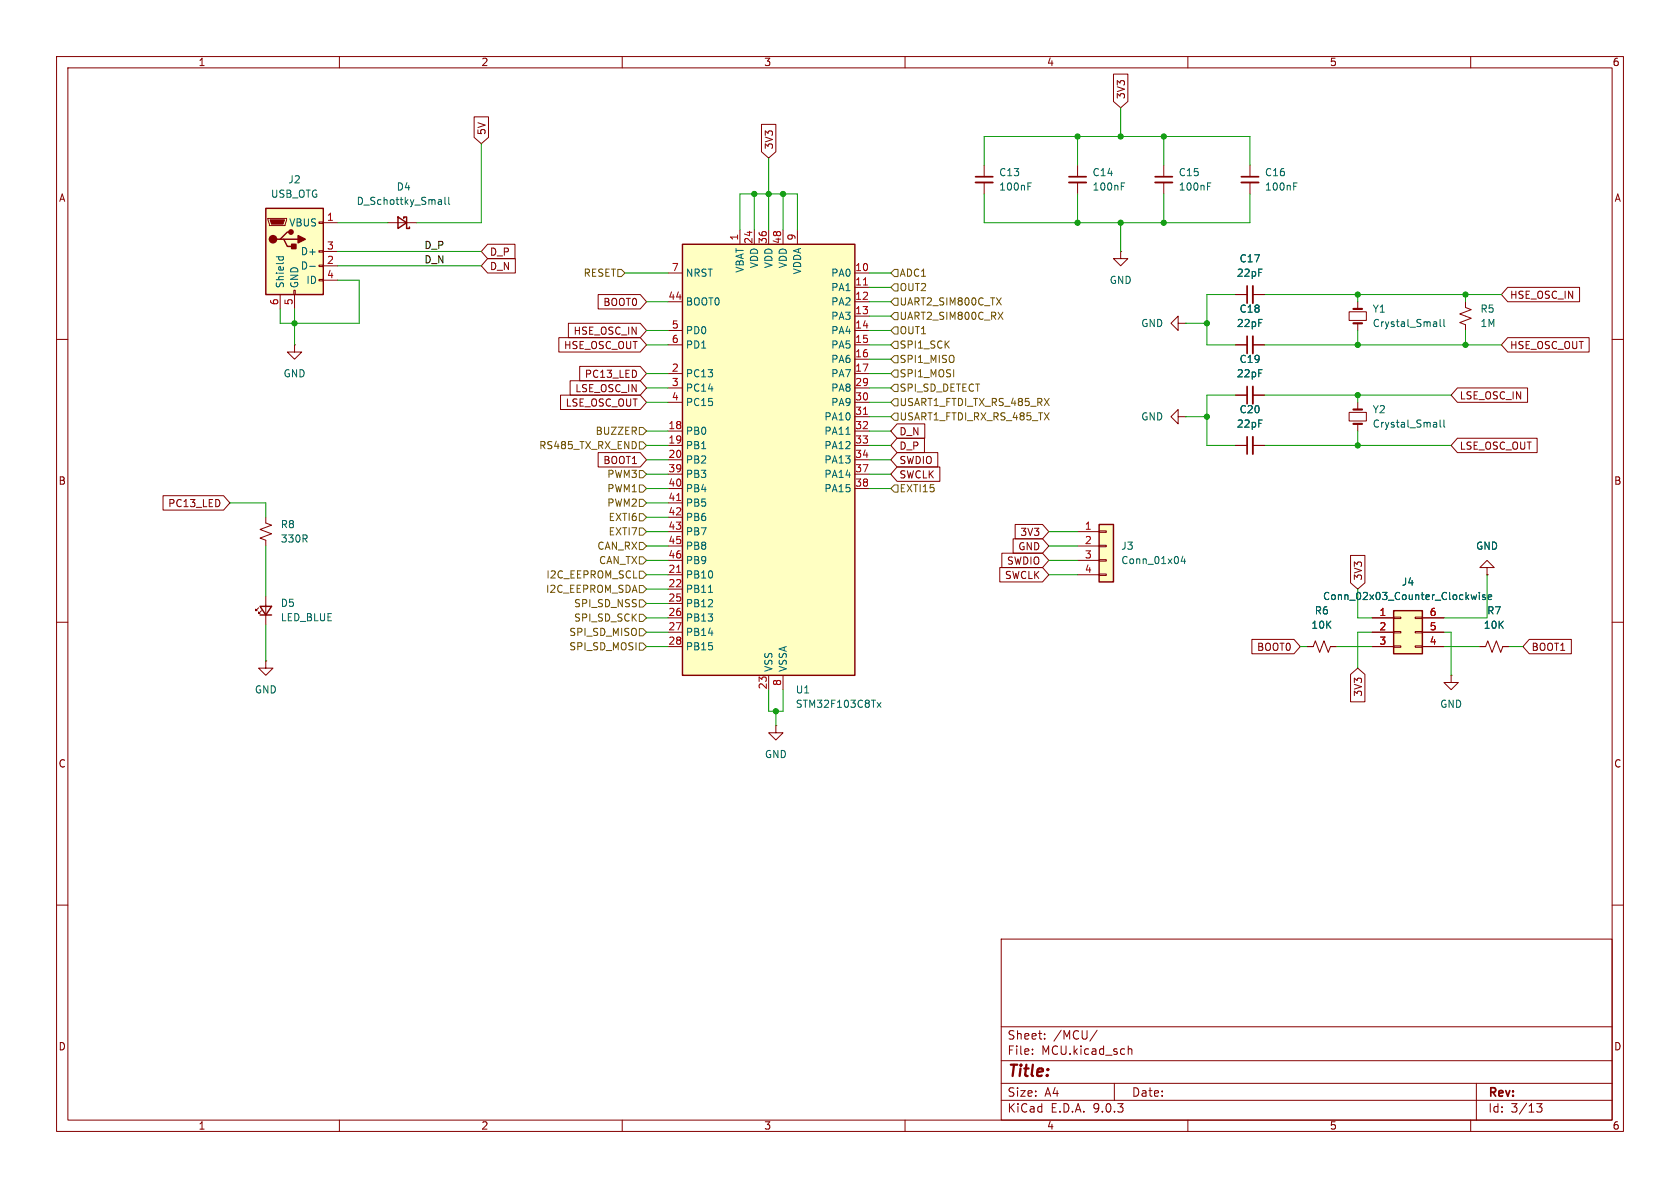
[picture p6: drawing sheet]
<svg xmlns="http://www.w3.org/2000/svg" width="297mm" height="210mm" viewBox="0 0 297 210" stroke-linecap="round" stroke-linejoin="round" font-family="sans-serif">
<g fill="none" stroke="#840000" stroke-width=".18">
<path d="M10 10h277v190h-277zM12 12h273v186h-273zM60 10v2M110 10v2M160 10v2M210 10v2M260 10v2M198.1 44.5v1.2h1.3l-1.3 1.3-1.3-1.3h1.3M198.1 44.5h.1M10 60h2M285 60h2M10 110h2"/>
<path d="M47 116.8v1.3h1.3l-1.3 1.3-1.3-1.3h1.3M47 116.8h.1M256.5 119.4v1.3h1.3l-1.3 1.2-1.2-1.2h1.2M256.5 119.4h.1M285 110h2M10 160h2M177 166h108v32h-108zM285 160h2M60 198v2M110 198v2M160 198v2M177 194.5h108"/>
<path d="M177 191.5h108M177 187.5h108M177 181.5h108M182.5 186.3v.1M182.5 185.5v.1M184.7 183.6v.1M184.7 182.8v.1M194 182.1l-1.3 2M197 191.5v3M199.5 184.9v1.5M199.5 185.5l.2-.1 .3 .1 .1 .9M210 198v2"/>
<path d="M260 198v2M261 191.5v6.5M271.7 195.1h.9l-.5 .6 .4 .1v.7l-.2 .1-.6-.1"/>
</g>
<path d="M246.4 108h5.1v7.6h-5.1z" fill="#ffffc2"/>
<path d="M46 107.2h2l-1 1.5zM46 108.7h2M246.4 108h5.1v7.6h-5.1z" fill="none" stroke="#840000" stroke-width=".25"/>
<g fill="none" stroke="#840000" stroke-width=".18">
<path d="M238.5 55.1h3.1v1.5h-3.1zM240 53.3v1.3M240 57.2v1.2M259.1 53.3v1.1l1 .3-2 .8 2 .8-2 .7 1 .4v1M52.1 61v1.2h1.2l-1.2 1.3-1.3-1.3h1.3M52.1 61h.1M218.4 69.9h2.1M221.5 69.9h2M47 91.4v1.1l1 .3-2 .8 2 .8-2 .7 1 .4v1M45.7 107.4l-.5 .6v-.3v.3h.3M46.2 108l-.5 .5v-.3v.3h.3M47 105.4v5.1"/>
<path d="M242.6 109.2h3.8M242.6 111.8h3.8M242.6 114.3h3.8M246.4 109.1h1.2v.2h-1.2zM246.4 111.6h1.2v.3h-1.2zM246.4 114.2h1.2v.2h-1.2zM250.2 109.1h1.3v.2h-1.3zM250.2 111.6h1.3v.3h-1.3zM250.2 114.2h1.3v.2h-1.3zM251.5 109.2h3.8M251.5 111.8h3.8M251.5 114.3h3.8"/>
<path d="M137.2 128.3v1.2h1.2l-1.2 1.3-1.3-1.3h1.3M137.2 128.3h.1"/>
</g>
<path d="M253.9 56.9l.1 .8M254 57.7h-.1M254 57.2h-.1M254.6 56.5v1l.2 .2M255.3 56.5v1l.1 .2M261 105.1l-.2 .9-.2-.6M261.5 104.7v.1M261.5 105.1v.9M262.6 105.2l-.3-.1-.2 .2v.2l.5 .1v.3h-.5M263.1 105.6l.6-.2-.1-.2-.3-.1-.2 .2 .1 .6h.4" fill="none" stroke="#006464" stroke-width=".18"/>
<path d="M220.5 68.3v3.1" fill="none" stroke="#840000" stroke-width=".3"/>
<path d="M221.5 68.3v3.1" fill="none" stroke="#840000" stroke-width=".33"/>
<path d="M239.3 57.2h1.5M239.3 54.6h1.5" fill="none" stroke="#840000" stroke-width=".38"/>
<path d="M47 36.8h10.1v15.3h-10.1z" fill="#ffffc2"/>
<path d="M47 36.8h10.1v15.3h-10.1zM49.5 42.3h.7l.6 1.3h1.3M50.2 42.3h2.5M51.4 41h-.6l-1.3 1.3h-.6" fill="none" stroke="#840000" stroke-width=".25"/>
<g fill="none" stroke="#840000" stroke-width=".18">
<path d="M47.4 38.6h3.3v.3l-.3 1h-2.8zM56.4 39.2h.7v.3h-.7zM57.1 39.4h2.6M174 29.2v2M174 32.3v2M190.5 29.2v2M190.5 32.3v2M49.5 52.1v2.5M51.9 51.3h.3v.8h-.3zM52.1 52.1v2.5M56.4 44.3h.7v.3h-.7zM56.4 46.9h.7v.2h-.7z"/>
<path d="M56.4 49.4h.7v.3h-.7zM57.1 44.5h2.6M57.1 47h2.6M57.1 49.5h2.6M208.3 57.2v-1.3l-1.3 1.3 1.3 1.2v-1.2h1.2M209.5 57.2h.1M218.4 52.1h2.1M221.5 52.1h2M218.4 78.7h2.1M221.5 78.7h2M238.5 72.9h3.1v1.5h-3.1zM240 71.1v1.3"/>
<path d="M240 74.9v1.3M261.6 114.3h1l.4-1 .8 2 .7-2 .8 2 .4-1h1M262.9 100.3h1.3l-1.3-1.2-1.3 1.2h1.3v1.3M262.9 101.6h.1"/>
</g>
<path d="M47.8 38.9h2.5l-.3 .7h-2z" fill="#840000" stroke="#840000" stroke-width=".18"/>
<g fill="#840000" stroke="#840000" stroke-width=".25">
<path d="M51.6 43.2h.7v.7h-.7z"/>
<path d="M52.7 41.7l1.3 .6-1.3 .6z"/>
<circle cx="48.3" cy="42.3" r=".63"/>
<circle cx="51.4" cy="41" r=".38"/>
</g>
<g fill="none" stroke="#006464" stroke-width=".18">
<path d="M181.7 32.9h.4M181.7 32.3h.6M198.2 32.9h.5M198.2 32.3h.6M48.8 45.4h1.3M49.3 45.4v.4M50 45.4l.1 .4M54.8 47.1h.9M253.9 74.7l.1 .8M254 75.4l-.1 .1M254 75h-.1M254.6 74.2v1.1l.2 .2"/>
<path d="M255.3 74.2v1.1l.1 .2"/>
</g>
<path d="M172.5 31.2h3M189 31.2h3M220.5 50.5v3.1M220.5 77.2v3.1" fill="none" stroke="#840000" stroke-width=".3"/>
<path d="M172.5 32.3h3M189 32.3h3M221.5 50.5v3.1M221.5 77.2v3.1" fill="none" stroke="#840000" stroke-width=".33"/>
<path d="M239.3 74.9h1.5M239.3 72.4h1.5" fill="none" stroke="#840000" stroke-width=".38"/>
<path d="M194.3 92.7h2.5v10.2h-2.5z" fill="#ffffc2"/>
<path d="M194.3 92.7h2.5v10.2h-2.5z" fill="none" stroke="#840000" stroke-width=".25"/>
<path d="M218.4 61h2.1M221.5 61h2M190.5 94h3.8M190.5 96.5h3.8M190.5 99.1h3.8M194.3 93.9h1.3v.2h-1.3zM194.3 96.4h1.3v.2h-1.3zM194.3 98.9h1.3v.3h-1.3zM190.5 101.6h3.8M194.3 101.5h1.3v.2h-1.3zM231.1 114.3h1.1l.3-1 .8 2 .8-2 .7 2 .4-1h1" fill="none" stroke="#840000" stroke-width=".18"/>
<path d="M209.1 98.3l-.3 .9h.8M209.4 98.8v.8" fill="none" stroke="#006464" stroke-width=".18"/>
<path d="M220.5 59.4v3.1" fill="none" stroke="#840000" stroke-width=".3"/>
<path d="M221.5 59.4v3.1" fill="none" stroke="#840000" stroke-width=".33"/>
<path d="M120.6 43.2h30.5v76.2h-30.5z" fill="#ffffc2"/>
<path d="M70.4 38.4l1.5 1-1.5 1zM71.4 38.6v-.2h.5v2h.5v-.3M120.6 43.2h30.5v76.2h-30.5z" fill="none" stroke="#840000" stroke-width=".25"/>
<g fill="none" stroke="#840000" stroke-width=".18">
<path d="M196.8 13.1h2.6v4.8l-1.3 1.2-1.3-1.2zM68.6 39.4h5.1M83.8 20.7h2.6v3.6l-1.3 1.1-1.3-1.1zM134.6 22h2.6v4.8l-1.3 1.1-1.3-1.1zM205.7 29.2v2M205.7 32.3v2M221 29.2v2M221 32.3v2M86.2 43.2h4.8v2.5h-4.8l-1.1-1.2zM86.2 45.7h4.9v2.6h-4.9l-1.1-1.3zM98.8 59.7h14.4l1.1 1.3-1.1 1.2h-14.4zM100.5 57.1h12.7l1.1 1.3-1.1 1.3h-12.7z"/>
<path d="M105.7 52.1h7.5l1.1 1.2-1.1 1.3h-7.5zM118.1 48.3h2.5M118.1 53.3h2.5M118.1 58.4h2.5M130.8 40.6v2.6M133.3 40.6v2.6M135.9 40.6v2.6M138.4 40.6v2.6M141 40.6v2.6M151.1 48.3h2.6M151.1 53.3h2.6M151.1 58.4h2.6"/>
<path d="M151.1 50.8h2.6M151.1 55.9h2.6M218.4 52.1h2.1M221.5 52.1h2M266.5 59.7h14.4v2.5h-14.4l-1.1-1.2zM266.5 50.8h12.7v2.5h-12.7l-1.1-1.2zM99.1 69.8h14.1l1.1 1.3-1.1 1.3h-14.1zM100.8 67.3h12.4l1.1 1.3-1.1 1.3h-12.4zM102.5 64.8h10.7l1.1 1.2-1.1 1.3h-10.7zM118.1 61h2.5M118.1 66h2.5M118.1 68.6h2.5"/>
<path d="M118.1 71.1h2.5M118.1 76.2h2.5M118.1 78.7h2.5M151.1 61h2.6M151.1 66h2.6M151.1 68.6h2.6M151.1 71.1h2.6M151.1 76.2h2.6M151.1 78.7h2.6M151.1 63.5h2.6M151.1 73.7h2.6M158.6 74.9h4.9v2.6h-4.9l-1.1-1.3z"/>
<path d="M158.6 77.5h4.8v2.5h-4.8l-1.1-1.3zM208.3 73.7v-1.3l-1.3 1.3 1.3 1.2v-1.2h1.2M209.5 73.7h.1M218.4 61h2.1M218.4 78.7h2.1M218.4 69.9h2.1M221.5 61h2M221.5 78.7h2M221.5 69.9h2M257.7 77.5h14v2.5h-14l-1.2-1.3zM257.7 68.6h12.4v2.5h-12.4l-1.2-1.2zM28.8 87.6h10.7l1.1 1.3-1.1 1.3h-10.7z"/>
<path d="M105.7 80h7.5l1.1 1.3-1.1 1.3h-7.5zM118.1 81.3h2.5M118.1 83.8h2.5M118.1 86.4h2.5M118.1 88.9h2.5M118.1 91.4h2.5M118.1 94h2.5M118.1 96.5h2.5M118.1 99.1h2.5M151.1 81.3h2.6M151.1 83.8h2.6M151.1 86.4h2.6"/>
<path d="M158.6 82.5h7.6v2.6h-7.6l-1.1-1.3zM158.6 80h7.2v2.6h-7.2l-1.1-1.3zM177.1 97.8h7.2l1.1 1.3-1.1 1.2h-7.2zM179.1 95.2h5.2l1.1 1.3-1.1 1.3h-5.2zM179.5 92.7h4.8l1.1 1.3-1.1 1.3h-4.8zM238.8 98.2h2.5v4.8l-1.3 1.1-1.2-1.1zM118.1 101.6h2.5M118.1 104.1h2.5M118.1 106.7h2.5M118.1 109.2h2.5M118.1 111.8h2.5M118.1 114.3h2.5"/>
<path d="M135.9 119.4v2.5M138.4 119.4v2.5M176.7 100.3h7.6l1.1 1.3-1.1 1.3h-7.6zM221.3 113h7.5l1.1 1.3-1.1 1.3h-7.5zM231.1 114.3h1.1M235.2 114.3h1M238.8 119.2l1.2-1.1 1.3 1.1v4.9h-2.5zM242.6 109.2h3.8M242.6 111.8h3.8M242.6 114.3h3.8M251.5 109.2h3.8M251.5 111.8h3.8"/>
<path d="M251.5 114.3h3.8M261.6 114.3h1M262.9 101.6h.1M265.7 114.3h1M270.4 113h7.4v2.6h-7.4l-1.2-1.3z"/>
</g>
<path d="M152.6 50.4h.8M152.6 73.2h.8M119.6 88.5h.7M119.6 101.2h.7" fill="none" stroke="#a90000" stroke-width=".18"/>
<g fill="none" stroke="#006464" stroke-width=".18">
<path d="M77.9 35.3l.2 .2v.6M78.1 36.1h-.5M78.1 35.6l-.5 .1M78.7 34.9v1.1l.1 .1M79.3 34.9v1.1l.2 .1M213.5 32.9h.4M213.5 32.3h.6M228.7 32.9h.4M228.7 32.3h.6M149.6 76.8h.7M125.2 104.7h.8M261 105.1l-.2 .9-.2-.6"/>
<path d="M261.5 104.7v.1M261.5 105.1v.9M262.6 105.2l-.3-.1-.2 .2v.2l.5 .1v.3h-.5M263.1 105.6l.6-.2-.1-.2-.3-.1-.2 .2 .1 .6h.4M155.1 124.2l.6 .8M155.7 124.2l-.6 .8"/>
</g>
<path d="M204.2 31.2h3.1M219.5 31.2h3" fill="none" stroke="#840000" stroke-width=".3"/>
<path d="M204.2 32.3h3.1M219.5 32.3h3" fill="none" stroke="#840000" stroke-width=".33"/>
<g fill="none" stroke="#725600" stroke-width=".18">
<path d="M109.2 47.6h.7l.6 .7-.6 .6h-.7zM157.5 53.3l.6-.6h.6v1.3h-.6zM157.5 48.3l.6-.7h.6v1.3h-.6zM157.5 50.8l.6-.6h.6v1.2h-.6zM157.5 58.4l.6-.6h.6v1.3h-.6zM157.5 55.9l.6-.7h.6v1.3h-.6zM176.2 52.6l.8 1.3M176.5 55.2l.8 1.3M177 52.6l-.8 1.3M177.3 55.2l-.8 1.3M113 75.6h.7l.6 .6-.6 .6h-.7zM113 78.1h.7l.6 .6-.6 .7h-.7z"/>
<path d="M157.5 61l.6-.7h.6v1.3h-.6zM157.5 71.1l.6-.6h.6v1.3h-.6zM157.5 68.6l.6-.7h.6v1.3h-.6zM157.5 66l.6-.6h.6v1.3h-.6zM157.5 73.7l.6-.7h.6v1.3h-.6zM158.1 62.9h.6v1.2h-.6l-.6-.6zM113 90.8h.7l.6 .6-.6 .7h-.7zM113 98.4h.7l.6 .7-.6 .6h-.7zM113 93.3h.7l.6 .7-.6 .6h-.7zM113 85.7h.7l.6 .7-.6 .6h-.7zM113 83.2h.7l.6 .6-.6 .7h-.7zM113 88.3h.7l.6 .6-.6 .6h-.7z"/>
<path d="M113 95.9h.7l.6 .6-.6 .7h-.7zM158.1 85.7h.6v1.3h-.6l-.6-.6zM113 108.6h.7l.6 .6-.6 .7h-.7zM113 106h.7l.6 .7-.6 .6h-.7zM113 113.7h.7l.6 .6-.6 .6h-.7zM113 111.1h.7l.6 .7-.6 .6h-.7zM113 101h.7l.6 .6-.6 .6h-.7zM113 103.5h.7l.6 .6-.6 .7h-.7z"/>
</g>
<g fill="none" stroke="#009600" stroke-width=".18">
<path d="M198.1 19.1v5M59.7 39.4h8.9M85.1 25.4v14h-11.4M133.3 34.3v6.3M135.9 27.9v12.7M138.4 34.3v6.3M174 29.2v-5.1h47v5.1M174 34.3v5.1h47v-5.1M190.5 24.1v5.1M190.5 34.3v5.1M198.1 39.4v5.1M205.7 24.1v5.1"/>
<path d="M205.7 34.3v5.1M52.1 54.6v6.4M59.7 49.5h3.8v7.7h-14v-2.6M59.7 44.5h25.4M59.7 47h25.4M110.5 48.3h7.6M114.3 58.4h3.8M114.3 53.3h3.8M130.8 40.6v-6.3h10.2v6.3M153.7 48.3h3.8M153.7 58.4h3.8M153.7 53.3h3.8"/>
<path d="M153.7 55.9h3.8M153.7 50.8h3.8M209.5 57.2h3.9M218.4 52.1h-5v8.9h5M223.5 52.1h41.9M240 52.1v1.2M240 58.4v2.6M259.1 52.1v1.2M259.1 58.4v2.6M114.3 78.7h3.8M114.3 76.2h3.8M114.3 61h3.8"/>
<path d="M114.3 68.6h3.8M114.3 66h3.8M114.3 71.1h3.8M153.7 78.7h3.8M153.7 73.7h3.8M153.7 76.2h3.8M153.7 61h3.8M153.7 63.5h3.8M153.7 68.6h3.8M153.7 66h3.8M153.7 71.1h3.8M209.5 73.7h3.9"/>
<path d="M218.4 69.9h-5v8.8h5M223.5 78.7h33M223.5 61h41.9M223.5 69.9h33M240 69.9v1.2M240 76.2v2.5M40.6 88.9h6.4v2.5M47 96.5v8.9M114.3 88.9h3.8M114.3 96.5h3.8M114.3 91.4h3.8M114.3 94h3.8"/>
<path d="M114.3 99.1h3.8M114.3 81.3h3.8M114.3 86.4h3.8M114.3 83.8h3.8M153.7 81.3h3.8M153.7 86.4h3.8M153.7 83.8h3.8M185.4 96.5h5.1M185.4 94h5.1M185.4 99.1h5.1M47 110.5v6.3M114.3 106.7h3.8"/>
<path d="M114.3 111.8h3.8M114.3 114.3h3.8M114.3 109.2h3.8M114.3 101.6h3.8M114.3 104.1h3.8M185.4 101.6h5.1M229.9 114.3h1.2M236.2 114.3h6.4M240 104.1v5.1h2.6M242.6 111.8h-2.6v6.3M255.3 111.8h1.2v7.6M255.3 114.3h6.3"/>
<path d="M262.9 101.6v7.6h-7.6M266.7 114.3h2.5M135.9 121.9v3.8h2.5v-3.8M137.2 125.7v2.6"/>
</g>
<g fill="#009600" stroke="#009600" stroke-width=".18">
<circle cx="133.3" cy="34.3" r=".46"/>
<circle cx="138.4" cy="34.3" r=".46"/>
<circle cx="135.9" cy="34.3" r=".46"/>
<circle cx="205.7" cy="24.1" r=".46"/>
<circle cx="198.1" cy="24.1" r=".46"/>
<circle cx="198.1" cy="39.4" r=".46"/>
<circle cx="190.5" cy="24.1" r=".46"/>
<circle cx="205.7" cy="39.4" r=".46"/>
<circle cx="240" cy="61" r=".46"/>
<circle cx="240" cy="52.1" r=".46"/>
<circle cx="240" cy="78.7" r=".46"/>
<circle cx="240" cy="69.9" r=".46"/>
<circle cx="259.1" cy="61" r=".46"/>
<circle cx="213.4" cy="57.2" r=".46"/>
<circle cx="259.1" cy="52.1" r=".46"/>
<circle cx="137.2" cy="125.7" r=".46"/>
<circle cx="213.4" cy="73.7" r=".46"/>
<circle cx="190.5" cy="39.4" r=".46"/>
<circle cx="52.1" cy="57.2" r=".46"/>
</g>
<text font-size="2.8" fill="#840000" x="178" y="190.9">Title:</text>
<g font-size="2.1" fill="#840000">
<text x="178" y="184">Sheet:</text>
<text x="186.2" y="184">/MCU/</text>
<text x="178" y="186.7">File:</text>
<text x="184.1" y="186.7">MCU.kicad_sch</text>
<text x="178" y="196.9">KiCad</text>
<text x="178" y="194.1">Size:</text>
<text x="184.7" y="194.1">A4</text>
<text x="185.7" y="196.9">E.D.A.</text>
<text x="193.3" y="196.9">9.0.3</text>
<text x="200" y="194.1">Date:</text>
<text x="263" y="194.3">Rev:</text>
<text x="263" y="196.9">Id:</text>
<text x="267.1" y="196.9">3/13</text>
</g>
<g font-size="1.8" fill="#840000">
<text x="35" y="11.9">1</text>
<text x="85" y="11.9">2</text>
<text x="135" y="11.9">3</text>
<text x="185" y="11.9">4</text>
<text x="235" y="11.9">5</text>
<text x="285" y="11.9">6</text>
<text x="199.1" y="17.6" transform="rotate(-90 199.1 17.6)">3V3</text>
<text x="86" y="24" transform="rotate(-90 86 24)">5V</text>
<text x="136.8" y="26.5" transform="rotate(-90 136.8 26.5)">3V3</text>
<text x="10.3" y="35.9">A</text>
<text x="285.3" y="35.9">A</text>
<text x="86.5" y="45.4">D_P</text>
<text x="86.5" y="47.9">D_N</text>
<text x="266.9" y="53">HSE_OSC_IN</text>
<text x="101.3" y="59.4">HSE_OSC_IN</text>
<text x="106.6" y="54.3">BOOT0</text>
<text x="99.6" y="61.9">HSE_OSC_OUT</text>
<text x="266.9" y="61.9">HSE_OSC_OUT</text>
<text x="101.6" y="69.5">LSE_OSC_IN</text>
<text x="103.3" y="67">PC13_LED</text>
<text x="258" y="70.8">LSE_OSC_IN</text>
<text x="99.9" y="72.1">LSE_OSC_OUT</text>
<text x="158.9" y="77.2">D_N</text>
<text x="106.6" y="82.2">BOOT1</text>
<text x="158.9" y="79.7">D_P</text>
<text x="158.9" y="82.2">SWDIO</text>
<text x="258" y="79.7">LSE_OSC_OUT</text>
<text x="10.3" y="85.9">B</text>
<text x="29.6" y="89.9">PC13_LED</text>
<text x="158.9" y="84.8">SWCLK</text>
<text x="285.3" y="85.9">B</text>
<text x="180.3" y="94.9">3V3</text>
<text x="177.9" y="100">SWDIO</text>
<text x="179.9" y="97.5">GND</text>
<text x="177.6" y="102.6">SWCLK</text>
<text x="241" y="102.7" transform="rotate(-90 241 102.7)">3V3</text>
<text x="222.1" y="115.3">BOOT0</text>
<text x="270.7" y="115.3">BOOT1</text>
<text x="241" y="123.2" transform="rotate(-90 241 123.2)">3V3</text>
<text x="10.3" y="135.9">C</text>
<text x="285.3" y="135.9">C</text>
<text x="10.3" y="185.9">D</text>
<text x="285.3" y="185.9">D</text>
<text x="35" y="199.9">1</text>
<text x="85" y="199.9">2</text>
<text x="135" y="199.9">3</text>
<text x="185" y="199.9">4</text>
<text x="235" y="199.9">5</text>
<text x="285" y="199.9">6</text>
</g>
<g font-size="1.8" fill="#006464">
<text x="47.8" y="35.2">USB_OTG</text>
<text x="50.9" y="32.6">J2</text>
<text x="70" y="33.9">D4</text>
<text x="176.5" y="33.9">100nF</text>
<text x="176.5" y="31.3">C13</text>
<text x="193" y="33.9">100nF</text>
<text x="193" y="31.3">C14</text>
<text x="208.3" y="33.9">100nF</text>
<text x="208.3" y="31.3">C15</text>
<text x="223.5" y="33.9">100nF</text>
<text x="223.5" y="31.3">C16</text>
<text x="51" y="40.2">VBUS</text>
<text x="63" y="36.4">D_Schottky_Small</text>
<text x="53.1" y="45.3">D+</text>
<text x="53.1" y="47.9">D-</text>
<text x="134.2" y="47.5" transform="rotate(-90 134.2 47.5)">VDD</text>
<text x="136.8" y="47.5" transform="rotate(-90 136.8 47.5)">VDD</text>
<text x="139.3" y="47.5" transform="rotate(-90 139.3 47.5)">VDD</text>
<text x="219" y="46.6">C17</text>
<text x="50.4" y="51.1" transform="rotate(-90 50.4 51.1)">Shield</text>
<text x="52.9" y="51.1" transform="rotate(-90 52.9 51.1)">GND</text>
<text x="54.1" y="50.4">ID</text>
<text x="121.2" y="49.1">NRST</text>
<text x="131.7" y="48.3" transform="rotate(-90 131.7 48.3)">VBAT</text>
<text x="141.8" y="48.6" transform="rotate(-90 141.8 48.6)">VDDA</text>
<text x="146.9" y="49.1">PA0</text>
<text x="146.9" y="51.7">PA1</text>
<text x="196.1" y="50.4">GND</text>
<text x="218.6" y="49.1">22pF</text>
<text x="121.2" y="54.2">BOOT0</text>
<text x="121.2" y="59.3">PD0</text>
<text x="146.9" y="54.2">PA2</text>
<text x="146.9" y="56.7">PA3</text>
<text x="146.9" y="59.3">PA4</text>
<text x="201.7" y="58">GND</text>
<text x="218.6" y="58">22pF</text>
<text x="219" y="55.5">C18</text>
<text x="242.6" y="55.5">Y1</text>
<text x="242.6" y="58">Crystal_Small</text>
<text x="261.6" y="55.5">R5</text>
<text x="261.6" y="58">1M</text>
<text x="121.2" y="61.8">PD1</text>
<text x="146.9" y="61.8">PA5</text>
<text x="146.9" y="64.4">PA6</text>
<text x="219" y="64.4">C19</text>
<text x="50" y="66.9">GND</text>
<text x="121.2" y="66.9">PC13</text>
<text x="121.2" y="69.4">PC14</text>
<text x="121.2" y="72">PC15</text>
<text x="146.9" y="66.9">PA7</text>
<text x="146.9" y="69.4">PA8</text>
<text x="146.9" y="72">PA9</text>
<text x="218.6" y="66.9">22pF</text>
<text x="121.2" y="77.1">PB0</text>
<text x="145.6" y="74.5">PA10</text>
<text x="145.6" y="77.1">PA11</text>
<text x="201.7" y="74.5">GND</text>
<text x="218.6" y="75.8">22pF</text>
<text x="219" y="73.3">C20</text>
<text x="242.6" y="73.3">Y2</text>
<text x="242.6" y="75.8">Crystal_Small</text>
<text x="121.2" y="79.6">PB1</text>
<text x="121.2" y="82.1">PB2</text>
<text x="145.6" y="79.6">PA12</text>
<text x="145.6" y="82.1">PA13</text>
<text x="121.2" y="84.7">PB3</text>
<text x="121.2" y="87.2">PB4</text>
<text x="121.2" y="89.8">PB5</text>
<text x="145.6" y="84.7">PA14</text>
<text x="145.6" y="87.2">PA15</text>
<text x="49.5" y="93.6">R8</text>
<text x="121.2" y="92.3">PB6</text>
<text x="121.2" y="94.8">PB7</text>
<text x="49.5" y="96.1">330R</text>
<text x="121.2" y="97.4">PB8</text>
<text x="121.2" y="99.9">PB9</text>
<text x="198.1" y="97.4">J3</text>
<text x="198.1" y="99.9">Conn_01x04</text>
<text x="260.9" y="97.4">GND</text>
<text x="49.5" y="107.5">D5</text>
<text x="121.2" y="102.5">PB10</text>
<text x="121.2" y="105">PB11</text>
<text x="121.2" y="107.5">PB12</text>
<text x="233.8" y="106.3">Conn_02x03_Counter_Clockwise</text>
<text x="247.7" y="103.7">J4</text>
<text x="49.5" y="110">LED_BLUE</text>
<text x="121.2" y="110.1">PB13</text>
<text x="121.2" y="112.6">PB14</text>
<text x="231.7" y="111.4">10K</text>
<text x="232.3" y="108.8">R6</text>
<text x="262.2" y="111.4">10K</text>
<text x="262.8" y="108.8">R7</text>
<text x="121.2" y="115.2">PB15</text>
<text x="136.8" y="118.9" transform="rotate(-90 136.8 118.9)">VSS</text>
<text x="139.3" y="118.9" transform="rotate(-90 139.3 118.9)">VSSA</text>
<text x="45" y="122.8">GND</text>
<text x="140.6" y="122.8">U1</text>
<text x="140.6" y="125.3">STM32F103C8Tx</text>
<text x="254.5" y="125.3">GND</text>
<text x="135.1" y="134.2">GND</text>
</g>
<g font-size="1.8" fill="#a90000">
<text x="57.7" y="39.1">1</text>
<text x="57.7" y="44.2">3</text>
<text x="57.7" y="46.7">2</text>
<text x="130.6" y="42.6" transform="rotate(-90 130.6 42.6)">1</text>
<text x="133.1" y="43.2" transform="rotate(-90 133.1 43.2)">24</text>
<text x="135.6" y="43.2" transform="rotate(-90 135.6 43.2)">36</text>
<text x="138.2" y="43.2" transform="rotate(-90 138.2 43.2)">48</text>
<text x="140.7" y="42.6" transform="rotate(-90 140.7 42.6)">9</text>
<text x="57.7" y="49.3">4</text>
<text x="118.1" y="53.1">44</text>
<text x="118.7" y="48">7</text>
<text x="151.1" y="48">10</text>
<text x="151.1" y="50.5">11</text>
<text x="151.1" y="53.1">12</text>
<text x="49.3" y="54" transform="rotate(-90 49.3 54)">6</text>
<text x="51.8" y="54" transform="rotate(-90 51.8 54)">5</text>
<text x="118.7" y="58.2">5</text>
<text x="151.1" y="55.6">13</text>
<text x="151.1" y="58.2">14</text>
<text x="118.7" y="60.7">6</text>
<text x="118.7" y="65.8">2</text>
<text x="151.1" y="60.7">15</text>
<text x="151.1" y="63.2">16</text>
<text x="151.1" y="65.8">17</text>
<text x="118.7" y="68.3">3</text>
<text x="118.7" y="70.9">4</text>
<text x="151.1" y="68.3">29</text>
<text x="151.1" y="70.9">30</text>
<text x="118.1" y="75.9">18</text>
<text x="151.1" y="73.4">31</text>
<text x="151.1" y="75.9">32</text>
<text x="118.1" y="78.5">19</text>
<text x="118.1" y="81">20</text>
<text x="118.1" y="83.6">39</text>
<text x="151.1" y="78.5">33</text>
<text x="151.1" y="81">34</text>
<text x="151.1" y="83.6">37</text>
<text x="118.1" y="86.1">40</text>
<text x="118.1" y="88.6">41</text>
<text x="151.1" y="86.1">38</text>
<text x="118.1" y="91.2">42</text>
<text x="118.1" y="93.7">43</text>
<text x="191.7" y="93.7">1</text>
<text x="118.1" y="96.3">45</text>
<text x="118.1" y="98.8">46</text>
<text x="118.1" y="101.3">21</text>
<text x="191.7" y="96.3">2</text>
<text x="191.7" y="98.8">3</text>
<text x="191.7" y="101.3">4</text>
<text x="118.1" y="103.9">22</text>
<text x="118.1" y="106.4">25</text>
<text x="118.1" y="109">26</text>
<text x="118.1" y="111.5">27</text>
<text x="243.8" y="109">1</text>
<text x="243.8" y="111.5">2</text>
<text x="252.7" y="109">6</text>
<text x="252.7" y="111.5">5</text>
<text x="118.1" y="114">28</text>
<text x="243.8" y="114">3</text>
<text x="252.7" y="114">4</text>
<text x="135.6" y="122" transform="rotate(-90 135.6 122)">23</text>
<text x="138.2" y="121.4" transform="rotate(-90 138.2 121.4)">8</text>
</g>
<g font-size="1.8" fill="#0f0f0f">
<text x="74.9" y="44.1">D_P</text>
<text x="74.9" y="46.6">D_N</text>
</g>
<g font-size="1.8" fill="#725600">
<text x="103.1" y="49.1">RESET</text>
<text x="158.9" y="49.1">ADC1</text>
<text x="158.9" y="51.7">OUT2</text>
<text x="158.9" y="54.2">UART2_SIM800C_TX</text>
<text x="158.9" y="59.3">OUT1</text>
<text x="158.9" y="56.7">UART2_SIM800C_RX</text>
<text x="158.9" y="61.8">SPI1_SCK</text>
<text x="158.9" y="64.4">SPI1_MISO</text>
<text x="158.9" y="72">USART1_FTDI_TX_RS_485_RX</text>
<text x="158.9" y="69.4">SPI_SD_DETECT</text>
<text x="158.9" y="66.9">SPI1_MOSI</text>
<text x="105.2" y="77.1">BUZZER</text>
<text x="158.9" y="74.5">USART1_FTDI_RX_RS_485_TX</text>
<text x="95.2" y="79.6">RS485_TX_RX_END</text>
<text x="107.3" y="87.2">PWM1</text>
<text x="107.3" y="84.7">PWM3</text>
<text x="107.3" y="89.8">PWM2</text>
<text x="158.9" y="87.2">EXTI15</text>
<text x="107.5" y="92.3">EXTI6</text>
<text x="107.5" y="94.8">EXTI7</text>
<text x="105.5" y="97.4">CAN_RX</text>
<text x="105.8" y="99.9">CAN_TX</text>
<text x="96.4" y="105">I2C_EEPROM_SDA</text>
<text x="96.5" y="102.5">I2C_EEPROM_SCL</text>
<text x="101.4" y="107.5">SPI_SD_NSS</text>
<text x="100.5" y="112.6">SPI_SD_MISO</text>
<text x="101.4" y="110.1">SPI_SD_SCK</text>
<text x="100.5" y="115.2">SPI_SD_MOSI</text>
</g>
</svg>
